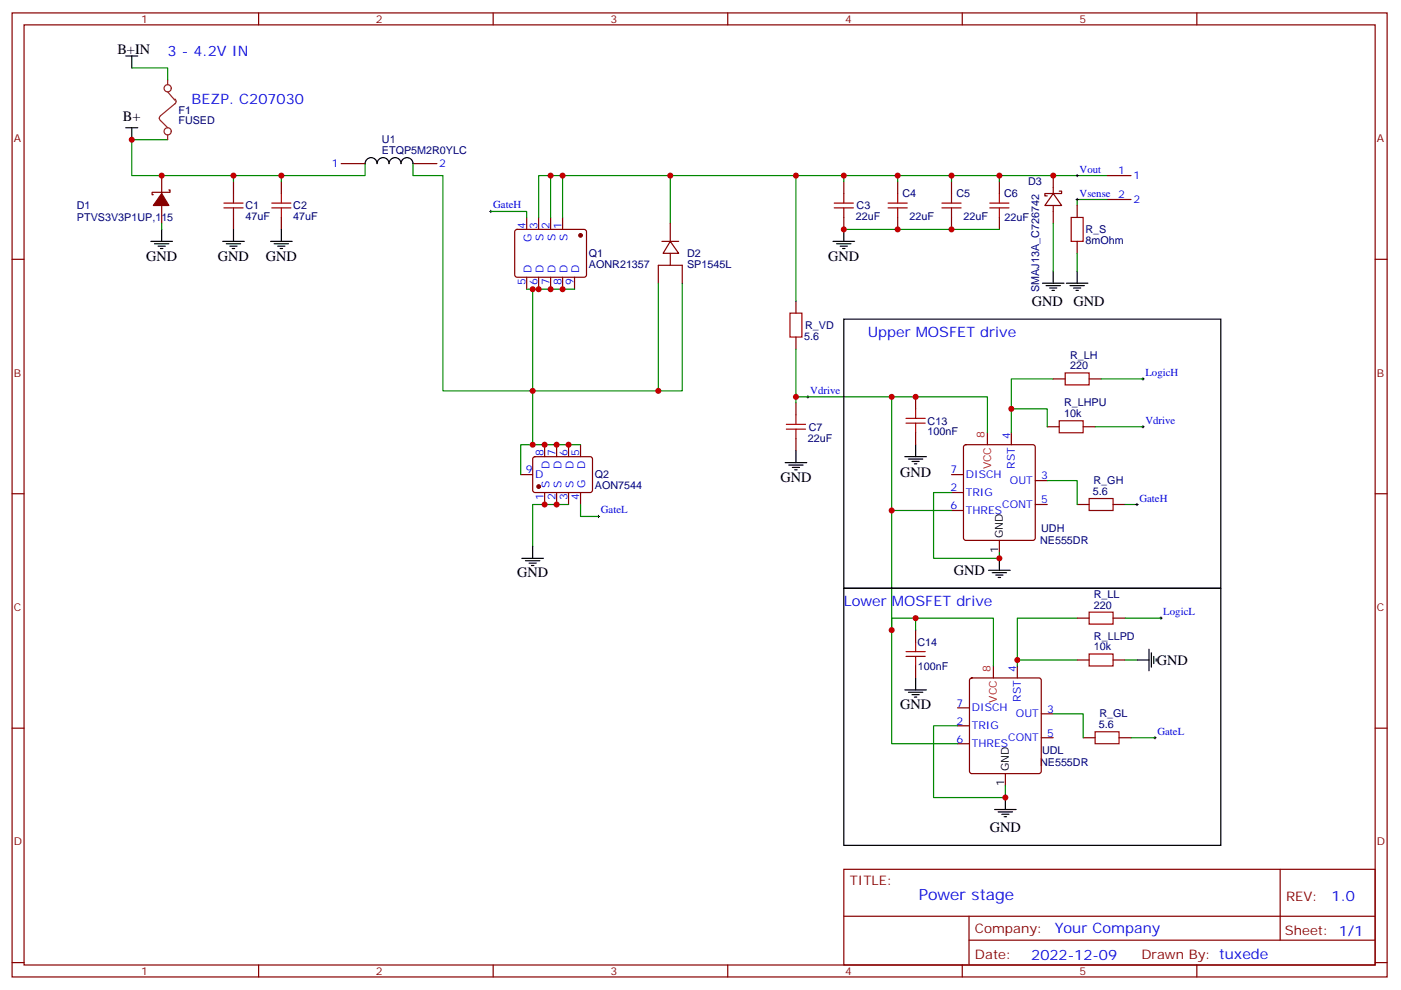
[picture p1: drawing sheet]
<svg xmlns="http://www.w3.org/2000/svg" width="413mm" height="292mm" viewBox="0 0 413 292" stroke-linecap="round" stroke-linejoin="round" font-family="sans-serif">
<g fill="none" stroke="#870000" stroke-width=".35">
<path d="M3.6 3.8h405.3v284.3h-405.3zM7.1 7.3h398.3v277.3h-398.3zM76.2 3.8v3.5M145.4 3.8v3.5M214.5 3.8v3.5M283.7 3.8v3.5M352.8 3.8v3.5M47.7 51.8v5.3M49.8 56h.3v.7h-5.3v.7h.4M68.8 53.6v3.5M82.9 53.6v3.5M100.6 48.3h7"/>
<path d="M121.7 48.3h7.1M248.7 53.6v3.5M264.6 53.6v3.5M280.5 53.6v3.5M294.6 53.6v3.5M310.5 57.1l2.4 3.5h-4.9zM310.5 51.8v5.3M312.2 56.4h.7v.7h-4.9v.7h.7M326.4 51.8h7M326.4 58.8h7M3.6 76.5h3.5M47.7 60.6v5.3"/>
<path d="M68.8 64.1v3.6M82.9 64.1v3.6M152 67.9l.4-.2h20.1l.4 .7-.1 12.9-.6 .5-20-.1-.5-.6v-12.7zM155.3 64.1v3.6M158.8 64.1v3.6M162.3 64.1v3.6M165.8 64.1v3.6M194.1 78.2v5.3M197.6 71.2l2.5 3.5h-4.6zM197.6 65.9v5.3M201.1 78.2v5.3M248.7 64.1v3.6"/>
<path d="M264.6 64.1v3.6M280.5 64.1v3.6M294.6 64.1v3.6M310.5 60.6v5.3M317.5 60.6v3.5M317.5 71.2v3.5M405.4 76.5h3.5M155.3 81.8v3.5M158.8 81.8v3.5M162.3 81.8v3.5M165.8 81.8v3.5M169.4 81.8v3.5"/>
<path d="M234.6 88.8v3.6M234.6 99.4v3.5M234.6 118.8v3.5M269.9 117.1v3.5M310.5 111.8h3.5M321.1 111.8h3.5M153.5 140h3.5M157.3 134.9l.4-.2h16.5l.5 .7-.1 9.4-.6 .5-16.5-.1-.5-.6v-9.2zM160.5 131.2v3.5M164.1 131.2v3.5M167.6 131.2v3.5M171.1 131.2v3.5"/>
<path d="M234.6 129.4v3.5M269.9 127.6v3.6M280.5 140h3.5M284.3 131.4l.4-.2h19.8l.5 .2 .2 .5v26.8l-.2 .5-.5 .2h-19.8l-.5-.2-.2-.5v-26.8zM291.1 127.6v3.6M298.1 127.6v3.6M308.7 125.9h3.5M319.3 125.9h3.5M3.6 145.6h3.5M160.5 145.3v3.5M164.1 145.3v3.5M167.6 145.3v3.5"/>
<path d="M171.1 145.3v3.5M280.5 150.6h3.5M280.5 145.3h3.5M294.6 159.4v3.5M305.2 148.8h3.5M305.2 141.7h3.5M317.5 148.8h3.6M328.1 148.8h3.5M405.4 145.6h3.5M269.9 185.8v3.6M269.9 196.4v3.6M292.8 196.4v3.6"/>
<path d="M299.9 196.4v3.6M317.5 194.7h3.6M317.5 182.3h3.6M328.1 194.7h3.5M328.1 182.3h3.5M3.6 214.8h3.5M282.3 208.8h3.5M282.3 219.4h3.5M282.3 214.1h3.5M286 200.2l.5-.2h19.7l.5 .2 .3 .5v26.8l-.3 .5-.5 .2h-19.7l-.5-.3-.2-.4v-26.8zM307 217.6h3.5M307 210.5h3.5"/>
<path d="M319.3 217.6h3.5M329.9 217.6h3.5M405.4 214.8h3.5M296.4 228.2v3.5M248.7 256.4h156.7v28.2h-156.7zM377.4 256.4v20.9M248.8 270.2h156.4M285.7 277.3h119.5M285.7 270.2v14.2M3.6 283.9h3.5M76.2 284.6v3.5M145.4 284.6v3.5"/>
<path d="M214.5 284.6v3.5M283.7 284.6v3.5M352.8 284.6v3.5M405.4 283.9h3.5"/>
</g>
<g fill="none" stroke="#000" stroke-width=".35">
<path d="M37.1 16.5h3.5M38.8 16.5v3.5M37.1 37.7h3.5M38.8 37.7v3.5M107.6 48.3a1.76 1.76 0 0 1 1.8-1.8 1.76 1.76 0 0 1 1.8 1.8 1.76 1.76 0 0 1 1.7-1.8 1.76 1.76 0 0 1 1.8 1.8 1.76 1.76 0 0 1 1.8-1.8 1.76 1.76 0 0 1 1.7 1.8 1.76 1.76 0 0 1 1.8-1.8 1.76 1.76 0 0 1 1.7 1.8M44.5 71.2h6.3M45.5 71.9h4.3M46.6 72.6h2.1M47.3 73.3h.7M47.7 67.7v3.5M65.7 71.2h6.3M66.7 71.9h4.2"/>
<path d="M67.8 72.6h2.1M68.5 73.3h.7M68.8 67.7v3.5M79.8 71.2h6.3M80.8 71.9h4.3M81.9 72.6h2.1M82.6 73.3h.7M82.9 67.7v3.5M245.6 71.2h6.3M246.6 71.9h4.3M247.7 72.6h2.1M248.4 73.3h.7"/>
<path d="M248.7 67.7v3.5M248.7 94.1h111.2v79.4h-111.2zM307.3 83.5h6.4M308.4 84.2h4.2M309.4 84.9h2.1M310.1 85.7h.7M310.5 80v3.5M314.4 83.5h6.3M315.4 84.2h4.3M316.5 84.9h2.1M317.2 85.7h.7M317.5 80v3.5"/>
<path d="M231.5 136.5h6.3M232.5 137.2h4.2M233.6 137.9h2.1M234.3 138.6h.7M234.6 132.9v3.6M266.7 134.7h6.4M267.8 135.4h4.2M268.9 136.1h2.1M269.6 136.8h.7M269.9 131.2v3.5M153.8 164.7h6.4M154.9 165.4h4.2"/>
<path d="M156 166.1h2.1M156.7 166.8h.7M157 161.1v3.6M248.7 173.5h111.2v75.8h-111.2zM291.4 168.2h6.4M292.5 168.9h4.2M293.5 169.6h2.2M294.3 170.3h.7M294.6 164.7v3.5M269.9 200v3.5M335.2 194.7h3.5M338.7 191.5v6.3"/>
<path d="M339.4 192.5v4.3M340.1 193.6v2.1M340.8 194.3v.7M266.7 203.5h6.4M267.8 204.2h4.2M268.9 204.9h2.1M269.6 205.6h.7M293.2 238.8h6.3M294.3 239.5h4.2M296.4 235.2v3.6M295.3 240.2h2.1M296 240.9h.7"/>
</g>
<g fill="none" stroke="#008700" stroke-width=".35">
<path d="M38.8 20h10.6v3.6M49.4 41.2h-10.6v10.6h68.8v-3.5M68.8 51.8v1.8M82.9 51.8v1.8M121.7 48.3v3.5h8.9v63.5h26.4v15.9h14.1M162.3 51.8v12.3M165.8 51.8v12.3M197.6 51.8h97v1.8M234.6 51.8v37M248.7 51.8v1.8M264.6 51.8v1.8M280.5 51.8v1.8"/>
<path d="M294.6 51.8h31.8M326.4 58.8h-8.9v1.8M47.7 65.9v1.8M144.7 62.4h10.6v1.7M158.8 64.1v-12.3h38.8v14.1M248.7 67.7h45.9M310.5 65.9v14.1M317.5 74.7v5.3M155.3 85.3h14.1M194.1 83.5v31.8M201.1 83.5v31.8h-44.1v-30M234.6 102.9v14.2h28.3"/>
<path d="M234.6 117.1v1.7M310.5 111.8h-12.4v15.8M324.6 111.8h12.3M157 131.2h-3.5v8.8M291.1 127.6v-10.5h-28.2v33.5h17.6M298.1 120.6h10.6v5.3M322.8 125.9h14.1M167.6 148.8h-10.6v12.3M171.1 148.8v3.5h5.3M262.9 150.6v35.2M280.5 145.3h-5.3v19.4h19.4v-1.8M308.7 141.7h8.8v7.1"/>
<path d="M331.6 148.8h3.6M269.9 182.3v3.5M292.8 196.4v-14.1h-29.9v37.1h19.4M299.9 194.7v1.7M317.5 182.3h-17.6v12.4h17.6M331.6 194.7h3.6M331.6 182.3h10.6M282.3 214.1h-7.1v21.1h21.2v-3.5M310.5 210.5h8.8v7.1M333.4 217.6h7.1"/>
</g>
<g fill="none" stroke="#a10000" stroke-width=".35">
<path d="M66 59.9h5.6M68.8 57.1v2.8M80.1 59.9h5.7M82.9 57.1v2.8M245.9 59.9h5.7M248.7 57.1v2.8M261.8 59.9h5.6M264.6 57.1v2.8M277.7 59.9h5.6M280.5 57.1v2.8M291.8 59.9h5.6M294.6 57.1v2.8"/>
<path d="M66 61.3h5.6M68.8 61.3v2.8M80.1 61.3h5.7M82.9 61.3v2.8M245.9 61.3h5.7M248.7 61.3v2.8M261.8 61.3h5.6M264.6 61.3v2.8M277.7 61.3h5.6M280.5 61.3v2.8M291.8 61.3h5.6M294.6 61.3v2.8"/>
<path d="M315.8 64.1h3.5v7.1h-3.5zM232.9 92.4h3.5v7h-3.5zM314 110h7.1v3.5h-7.1zM231.8 126.6h5.7M231.8 125.2h5.7M234.6 122.3v2.9M234.6 126.6v2.8M267.1 123.4h5.6M267.1 124.8h5.6M269.9 120.6v2.8M269.9 124.8v2.8M312.2 124.1h7.1v3.5h-7.1z"/>
<path d="M321.1 147h7v3.6h-7zM267.1 193.6h5.6M267.1 192.2h5.6M269.9 189.4v2.8M269.9 193.6v2.8M321.1 192.9h7v3.5h-7zM321.1 180.6h7v3.5h-7zM322.8 215.8h7.1v3.6h-7.1z"/>
</g>
<g fill="#870000" stroke="#870000" stroke-width=".35">
<path d="M47.7 57.1l2.1 3.5h-4.6z"/>
<circle cx="171.1" cy="69.4" r=".53"/>
<circle cx="158.8" cy="143.5" r=".53"/>
</g>
<g fill="none" stroke="#000" stroke-width=".29">
<path d="M317.2 51.8h.7M317.2 58.8h.7M317.5 51.4v.7M317.5 58.5v.7M144.3 62.4h.7M144.7 62v.7M237.8 117.1h.7M238.2 116.7v.7M336.6 111.8h.7M336.9 111.4v.7M336.6 125.9h.7M336.9 125.5v.7"/>
<path d="M176.1 152.3h.7M176.4 152v.7M334.8 148.8h.7M335.2 148.4v.8M341.9 182.3h.7M342.2 182v.7M340.1 217.6h.7M340.5 217.2v.7"/>
</g>
<path d="M194.1 78.2h7M195.1 71.2h5M197.6 74.7v3.5" fill="none" stroke="#900" stroke-width=".35"/>
<g fill="none" stroke="#8c2424" stroke-width=".35">
<path d="M49.4 27.1l2.1 2.5M49.4 23.6v1.4M49.4 39.8v1.4M51.5 29.2l.4 .4-.2 .8-4.7 4.2 .1 .8 2.3 2.3"/>
<circle cx="49.4" cy="38.7" r="1.06"/>
<circle cx="49.4" cy="26" r="1.06"/>
</g>
<g fill="#c00">
<circle cx="68.8" cy="51.8" r=".88"/>
<circle cx="82.9" cy="51.8" r=".88"/>
<circle cx="160.5" cy="131.2" r=".88"/>
<circle cx="157" cy="131.2" r=".88"/>
<circle cx="164.1" cy="131.2" r=".88"/>
<circle cx="167.6" cy="131.2" r=".88"/>
<circle cx="164.1" cy="148.8" r=".88"/>
<circle cx="160.5" cy="148.8" r=".88"/>
<circle cx="280.5" cy="51.8" r=".88"/>
<circle cx="264.6" cy="51.8" r=".88"/>
<circle cx="248.7" cy="51.8" r=".88"/>
<circle cx="264.6" cy="67.7" r=".88"/>
<circle cx="280.5" cy="67.7" r=".88"/>
<circle cx="248.7" cy="67.7" r=".88"/>
<circle cx="294.6" cy="51.8" r=".88"/>
<circle cx="157" cy="115.3" r=".88"/>
<circle cx="157" cy="85.3" r=".88"/>
<circle cx="262.9" cy="117.1" r=".88"/>
<circle cx="234.6" cy="51.8" r=".88"/>
<circle cx="262.9" cy="150.6" r=".88"/>
<circle cx="262.9" cy="185.8" r=".88"/>
<circle cx="298.1" cy="120.6" r=".88"/>
<circle cx="299.9" cy="194.7" r=".88"/>
<circle cx="158.8" cy="85.3" r=".88"/>
<circle cx="162.3" cy="85.3" r=".88"/>
<circle cx="165.8" cy="85.3" r=".88"/>
<circle cx="194.1" cy="115.3" r=".88"/>
<circle cx="197.6" cy="51.8" r=".88"/>
<circle cx="165.8" cy="51.8" r=".88"/>
<circle cx="162.3" cy="51.8" r=".88"/>
<circle cx="47.7" cy="51.8" r=".88"/>
<circle cx="310.5" cy="51.8" r=".88"/>
<circle cx="38.8" cy="41.2" r=".88"/>
<circle cx="294.6" cy="164.7" r=".88"/>
<circle cx="296.4" cy="235.2" r=".88"/>
<circle cx="234.6" cy="117.1" r=".88"/>
<circle cx="269.9" cy="182.3" r=".88"/>
<circle cx="269.9" cy="117.1" r=".88"/>
</g>
<text font-size="4.6" fill="#00f" x="270.8" y="265.4">Power stage</text>
<g font-size="4.2">
<text x="34.6" y="15.8">B+IN</text>
<text x="36.2" y="35.6">B+</text>
<text x="43.1" y="76.8">GND</text>
<text x="64.2" y="76.8">GND</text>
<text x="78.4" y="76.8">GND</text>
<text x="244.2" y="76.8">GND</text>
<text x="304.1" y="90.2">GND</text>
<text x="316.5" y="90.2">GND</text>
<text x="230" y="142.1">GND</text>
<text x="265.3" y="140.7">GND</text>
<text x="152.4" y="170.3">GND</text>
<text x="281.2" y="169.6">GND</text>
<text x="341" y="196.1">GND</text>
<text x="265.3" y="209.1">GND</text>
<text x="291.8" y="245.5">GND</text>
</g>
<g font-size="4.2" fill="#00f">
<text x="49.4" y="16.5">3 - 4.2V IN</text>
<text x="56.5" y="30.6">BEZP. C207030</text>
<text x="255.8" y="99.4">Upper MOSFET drive</text>
<text x="248.7" y="178.8">Lower MOSFET drive</text>
<text x="392.5" y="265.7">1.0</text>
<text x="310.9" y="275.2">Your Company</text>
<text x="304" y="283">2022-12-09</text>
</g>
<g font-size="3.9" fill="#800">
<text x="250.5" y="261">TITLE:</text>
<text x="379.1" y="265.7">REV:</text>
<text x="287.4" y="275.2">Company:</text>
<text x="378.8" y="275.8">Sheet: 1/1</text>
<text x="287.4" y="282.9">Date:</text>
<text x="336.5" y="282.9">Drawn By: tuxede</text>
</g>
<g font-size="3.2" fill="#800">
<text x="41.7" y="6.8">1</text>
<text x="110.8" y="6.8">2</text>
<text x="180" y="6.8">3</text>
<text x="249.1" y="6.8">4</text>
<text x="318.2" y="6.8">5</text>
<text x="4.1" y="41.9">A</text>
<text x="405.9" y="41.9">A</text>
<text x="4.1" y="111.1">B</text>
<text x="405.9" y="111.1">B</text>
<text x="4.1" y="180.2">C</text>
<text x="405.9" y="180.2">C</text>
<text x="4.1" y="249.3">D</text>
<text x="405.9" y="249.3">D</text>
<text x="41.7" y="287.6">1</text>
<text x="110.8" y="287.6">2</text>
<text x="180" y="287.6">3</text>
<text x="249.1" y="287.6">4</text>
<text x="318.2" y="287.6">5</text>
</g>
<g font-size="3.2" fill="#000080">
<text x="52.6" y="33.6">F1</text>
<text x="52.6" y="36.7">FUSED</text>
<text x="112.6" y="45.4">ETQP5M2R0YLC</text>
<text x="112.6" y="42.3">U1</text>
<text x="266" y="58.2">C4</text>
<text x="281.9" y="58.2">C5</text>
<text x="296" y="58.2">C6</text>
<text x="303.1" y="54.7">D3</text>
<text x="22.6" y="61.7">D1</text>
<text x="22.7" y="65.3">PTVS3V3P1UP,115</text>
<text x="72.4" y="64.9">47uF</text>
<text x="72.4" y="61.8">C1</text>
<text x="86.5" y="64.9">47uF</text>
<text x="86.5" y="61.8">C2</text>
<text x="252.3" y="65">22uF</text>
<text x="252.5" y="61.7">C3</text>
<text x="268.1" y="65">22uF</text>
<text x="284" y="65">22uF</text>
<text x="296.1" y="65.3">22uF</text>
<text x="320" y="72">8mOhm</text>
<text x="320" y="68.8">R_S</text>
<text x="173.6" y="75.9">Q1</text>
<text x="202.5" y="75.9">D2</text>
<text x="173.6" y="79">AONR21357</text>
<text x="202.5" y="79">SP1545L</text>
<text x="306.3" y="86.1" transform="rotate(-90 306.3 86.1)">SMAJ13A_C726742</text>
<text x="237.1" y="100.2">5.6</text>
<text x="237.3" y="97.1">R_VD</text>
<text x="315.4" y="105.8">R_LH</text>
<text x="315.4" y="108.9">220</text>
<text x="313.7" y="119.9">R_LHPU</text>
<text x="273.4" y="125.2">C13</text>
<text x="313.7" y="123">10k</text>
<text x="238.2" y="130.2">22uF</text>
<text x="238.4" y="127">C7</text>
<text x="273.4" y="128.4">100nF</text>
<text x="175.4" y="141.1">Q2</text>
<text x="322.4" y="142.8">R_GH</text>
<text x="175.4" y="144.3">AON7544</text>
<text x="322.1" y="146">5.6</text>
<text x="306.6" y="160.5">NE555DR</text>
<text x="306.9" y="157">UDH</text>
<text x="322.4" y="176.4">R_LL</text>
<text x="322.5" y="179.5">220</text>
<text x="270.4" y="190.5">C14</text>
<text x="322.5" y="191.8">10k</text>
<text x="322.5" y="188.7">R_LLPD</text>
<text x="270.5" y="197.6">100nF</text>
<text x="323.9" y="214.8">5.6</text>
<text x="324.1" y="211.6">R_GL</text>
<text x="306.6" y="225.8">NE555DR</text>
<text x="307.2" y="222.3">UDL</text>
</g>
<g font-size="3.2" fill="#00f">
<text x="97.9" y="49.3">1</text>
<text x="129.5" y="49.3">2</text>
<text x="318.2" y="50.9">Vout</text>
<text x="329.6" y="51.4">1</text>
<text x="334.1" y="52.8">1</text>
<text x="318.2" y="58">Vsense 2</text>
<text x="334.1" y="59.9">2</text>
<text x="145.4" y="61.5">GateH</text>
<text x="154.9" y="67.5" transform="rotate(-90 154.9 67.5)">4</text>
<text x="156.7" y="71.4" transform="rotate(-90 156.7 71.4)">G</text>
<text x="158.4" y="67.5" transform="rotate(-90 158.4 67.5)">3</text>
<text x="160.2" y="71.1" transform="rotate(-90 160.2 71.1)">S</text>
<text x="162" y="67.5" transform="rotate(-90 162 67.5)">2</text>
<text x="163.7" y="71.1" transform="rotate(-90 163.7 71.1)">S</text>
<text x="165.5" y="67.5" transform="rotate(-90 165.5 67.5)">1</text>
<text x="167.3" y="71.1" transform="rotate(-90 167.3 71.1)">S</text>
<text x="154.9" y="84" transform="rotate(-90 154.9 84)">5</text>
<text x="156.7" y="80.5" transform="rotate(-90 156.7 80.5)">D</text>
<text x="158.4" y="84" transform="rotate(-90 158.4 84)">6</text>
<text x="160.2" y="80.5" transform="rotate(-90 160.2 80.5)">D</text>
<text x="162" y="84" transform="rotate(-90 162 84)">7</text>
<text x="163.7" y="80.5" transform="rotate(-90 163.7 80.5)">D</text>
<text x="165.5" y="84" transform="rotate(-90 165.5 84)">8</text>
<text x="167.3" y="80.5" transform="rotate(-90 167.3 80.5)">D</text>
<text x="169" y="84" transform="rotate(-90 169 84)">9</text>
<text x="170.8" y="80.5" transform="rotate(-90 170.8 80.5)">D</text>
<text x="337.6" y="110.9">LogicH</text>
<text x="238.9" y="116.2">Vdrive</text>
<text x="337.6" y="125">Vdrive</text>
<text x="297.8" y="129.4" transform="rotate(-90 297.8 129.4)">4</text>
<text x="160.2" y="134.5" transform="rotate(-90 160.2 134.5)">8</text>
<text x="163.7" y="134.5" transform="rotate(-90 163.7 134.5)">7</text>
<text x="167.3" y="134.5" transform="rotate(-90 167.3 134.5)">6</text>
<text x="170.8" y="134.5" transform="rotate(-90 170.8 134.5)">5</text>
<text x="155" y="139.6">9</text>
<text x="157.7" y="141">D</text>
<text x="162" y="144" transform="rotate(-90 162 144)">S</text>
<text x="162" y="138.4" transform="rotate(-90 162 138.4)">D</text>
<text x="165.5" y="144" transform="rotate(-90 165.5 144)">S</text>
<text x="165.5" y="138.4" transform="rotate(-90 165.5 138.4)">D</text>
<text x="169" y="144" transform="rotate(-90 169 144)">S</text>
<text x="169" y="138.4" transform="rotate(-90 169 138.4)">D</text>
<text x="172.5" y="144" transform="rotate(-90 172.5 144)">G</text>
<text x="172.5" y="138.4" transform="rotate(-90 172.5 138.4)">D</text>
<text x="280.2" y="139.6">7</text>
<text x="284.7" y="141">DISCH</text>
<text x="297.7" y="142.8">OUT</text>
<text x="299.2" y="138.2" transform="rotate(-90 299.2 138.2)">RST</text>
<text x="307" y="141.4">3</text>
<text x="160.2" y="147.5" transform="rotate(-90 160.2 147.5)">1</text>
<text x="163.7" y="147.5" transform="rotate(-90 163.7 147.5)">2</text>
<text x="167.3" y="147.5" transform="rotate(-90 167.3 147.5)">3</text>
<text x="170.8" y="147.5" transform="rotate(-90 170.8 147.5)">4</text>
<text x="280.2" y="144.9">2</text>
<text x="284.7" y="146.3">TRIG</text>
<text x="295.4" y="149.9">CONT</text>
<text x="307" y="148.4">5</text>
<text x="335.9" y="147.9">GateH</text>
<text x="177.1" y="151.4">GateL</text>
<text x="280.2" y="150.2">6</text>
<text x="284.7" y="151.6">THRES</text>
<text x="342.9" y="181.4">LogicL</text>
<text x="299.5" y="198.2" transform="rotate(-90 299.5 198.2)">4</text>
<text x="282" y="208.4">7</text>
<text x="286.5" y="209.8">DISCH</text>
<text x="301" y="207" transform="rotate(-90 301 207)">RST</text>
<text x="282" y="213.7">2</text>
<text x="286.5" y="215.1">TRIG</text>
<text x="299.5" y="211.6">OUT</text>
<text x="308.7" y="210.2">3</text>
<text x="282" y="219">6</text>
<text x="286.5" y="220.4">THRES</text>
<text x="297.2" y="218.7">CONT</text>
<text x="308.7" y="217.2">5</text>
<text x="341.2" y="216.7">GateL</text>
</g>
<g font-size="3.2" fill="#f00">
<text x="290.3" y="129.3" transform="rotate(-90 290.3 129.3)">8</text>
<text x="292.1" y="138.5" transform="rotate(-90 292.1 138.5)">VCC</text>
<text x="292" y="198.1" transform="rotate(-90 292 198.1)">8</text>
<text x="293.9" y="207.3" transform="rotate(-90 293.9 207.3)">VCC</text>
</g>
<g font-size="3.2">
<text x="295.7" y="158.7" transform="rotate(-90 295.7 158.7)">GND</text>
<text x="294.3" y="163.2" transform="rotate(-90 294.3 163.2)">1</text>
<text x="297.4" y="227.5" transform="rotate(-90 297.4 227.5)">GND</text>
<text x="296" y="232" transform="rotate(-90 296 232)">1</text>
</g>
</svg>
